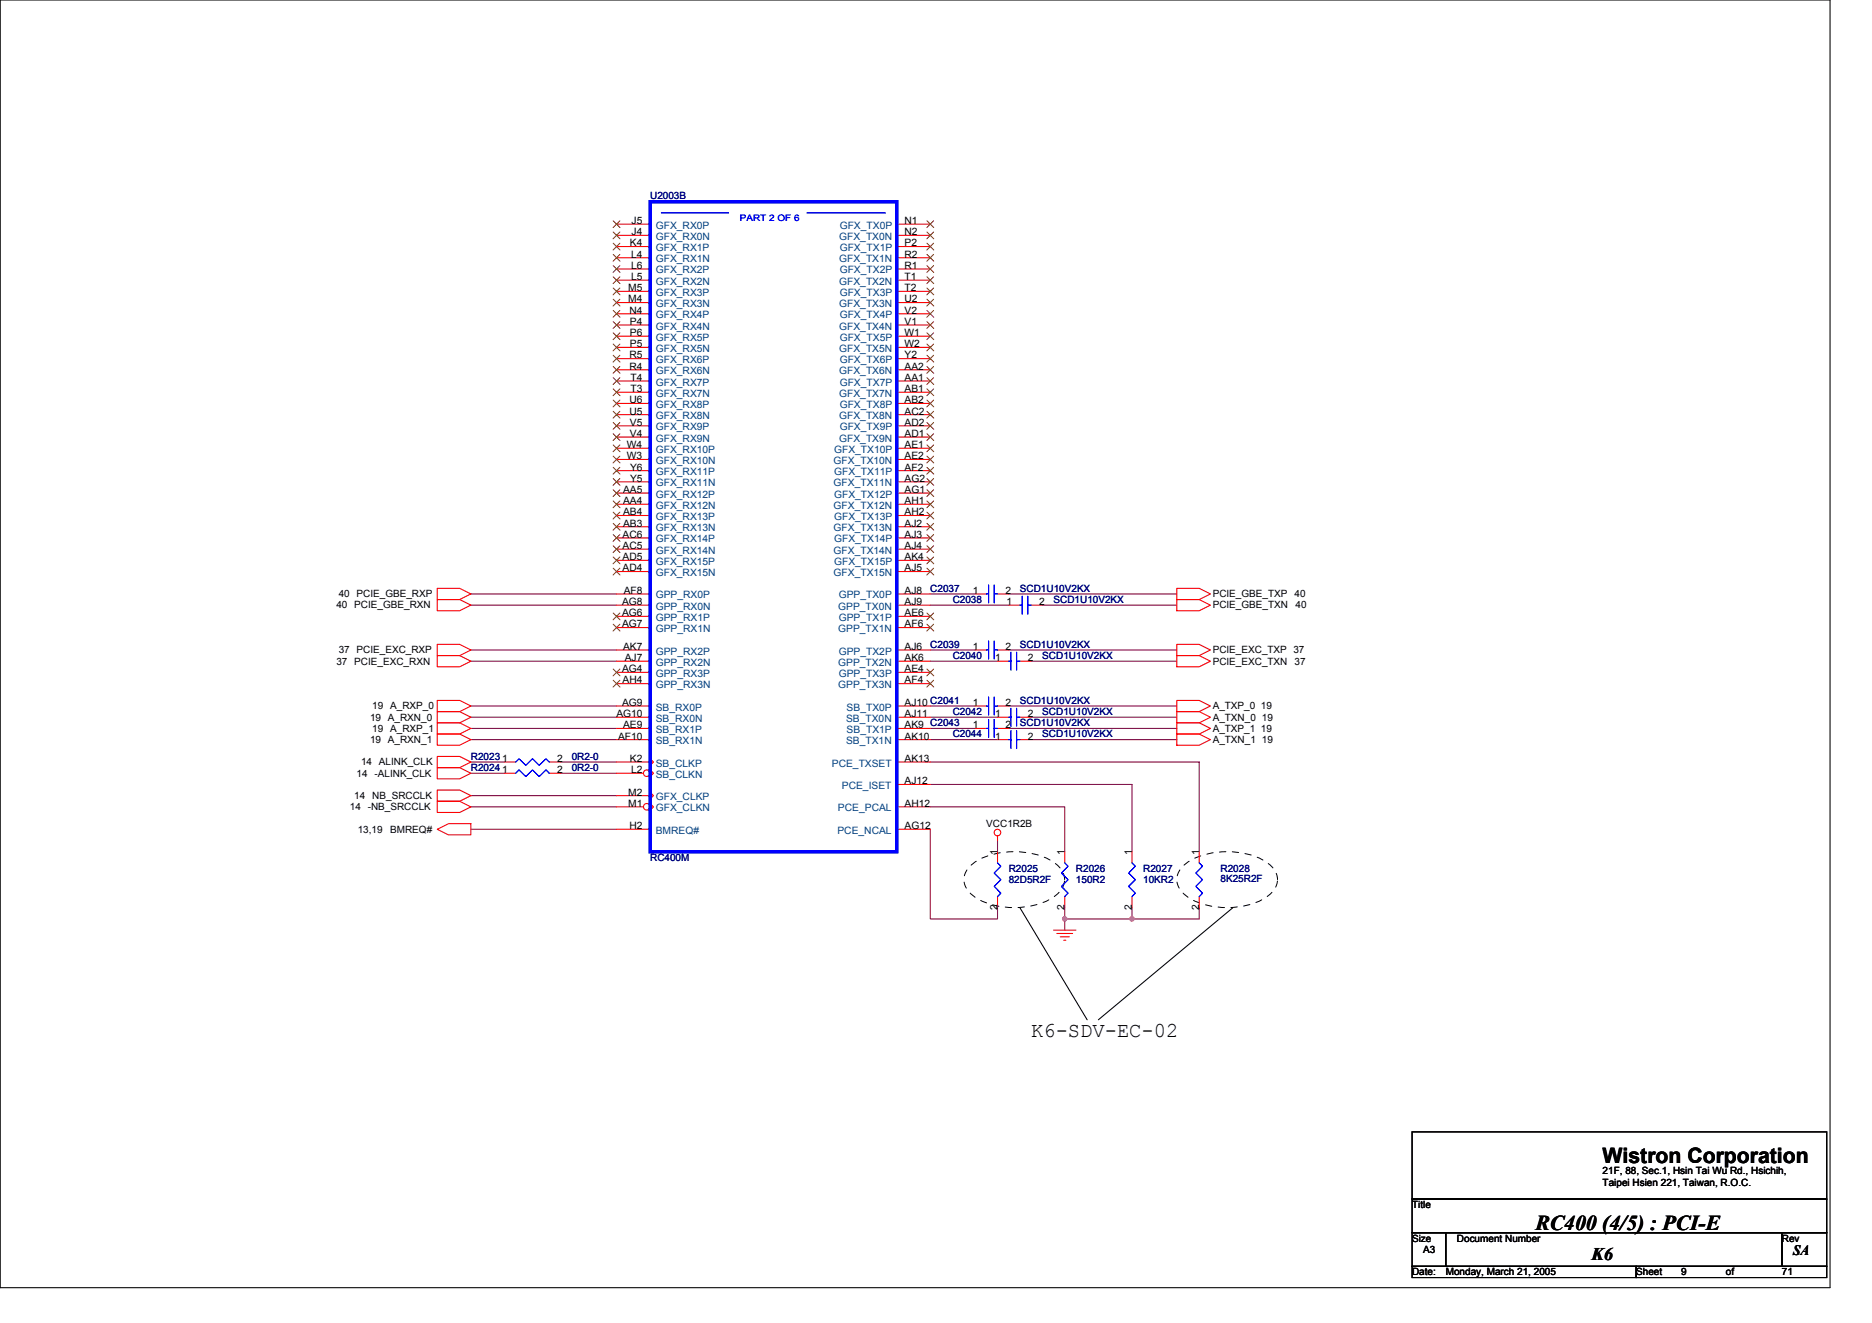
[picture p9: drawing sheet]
<svg xmlns="http://www.w3.org/2000/svg" width="297mm" height="210mm" viewBox="0 0 297 210" stroke-linecap="round" stroke-linejoin="round" font-family="sans-serif">
<path d="M0 0h290.4v204.3h-290.4zM161.8 144l10.7 17.8M195.6 144l-21.3 17.8M224.1 179.6h65.8v10.6h-65.8zM224.1 190.2h65.8v5.4h-65.8zM224.1 195.6h5.3v5.3h-5.3zM229.4 195.6h53.3v5.3h-53.3zM282.7 195.6h7.2v5.3h-7.2zM224.1 200.9h35.5v1.8h-35.5zM259.6 200.9h30.3v1.8h-30.3z" fill="none" stroke="#000" stroke-width=".17"/>
<g fill="none" stroke="#800040" stroke-width=".17">
<path d="M74.7 94.2h23.1M74.7 96h23.1M147.6 94.2h7.1M147.6 96h12.5M160.1 94.2h26.6M165.4 96h21.3M74.7 103.1h23.1M74.7 104.9h23.1M74.7 112h23.1M74.7 115.6h23.1M74.7 117.3h23.1M74.7 113.8h23.1"/>
<path d="M147.6 103.1h7.1M147.6 104.9h10.7M147.6 112h7.1M147.6 115.6h7.1M147.6 117.3h10.7M147.6 113.8h10.7M160.1 103.1h26.6M160.1 112h26.6M160.1 115.6h26.6M163.6 104.9h23.1M163.6 117.3h23.1M163.6 113.8h23.1"/>
<path d="M74.7 120.9h5.3M74.7 122.7h5.3M74.7 131.6h23.1M74.7 128h23.1M74.7 126.2h23.1M88.9 120.9h8.9M88.9 122.7h8.9M147.6 131.6v14.2h10.7v-1.8M147.6 128h21.3v7.1M147.6 120.9h42.7v14.2M147.6 124.5h32v10.6M158.3 133.3v1.8"/>
<path d="M168.9 144v1.8h10.7M168.9 145.8v1.8M179.6 144v1.8M190.3 144v1.8h-10.7"/>
</g>
<g fill="#f0f" stroke="#f0f" stroke-width=".17">
<circle cx="168.9" cy="145.8" r=".35"/>
<circle cx="179.6" cy="145.8" r=".35"/>
</g>
<g fill="none" stroke="#f00" stroke-width=".17">
<path d="M69.4 93.3h3.5l1.8 .9-1.8 .9h-3.5zM69.4 95.1h3.5l1.8 .9-1.8 .9h-3.5zM154.7 94.2h1.8M158.3 94.2h1.8M160.1 96h1.7M163.6 96h1.8M186.7 95.1h3.6l1.8 .9-1.8 .9h-3.6zM186.7 93.3h3.6l1.8 .9-1.8 .9h-3.6zM69.4 102.2h3.5l1.8 .9-1.8 .9h-3.5zM69.4 111.1h3.5l1.8 .9-1.8 .9h-3.5zM69.4 116.5h3.5l1.8 .8-1.8 .9h-3.5zM69.4 112.9h3.5l1.8 .9-1.8 .9h-3.5z"/>
<path d="M69.4 114.7h3.5l1.8 .9-1.8 .9h-3.5zM69.4 104h3.5l1.8 .9-1.8 .9h-3.5zM154.7 103.1h1.8M154.7 112h1.8M154.7 115.6h1.8M158.3 103.1h1.8M158.3 104.9h1.8M158.3 112h1.8M158.3 113.8h1.8M158.3 117.3h1.8M158.3 115.6h1.8M161.8 104.9h1.8"/>
<path d="M161.8 113.8h1.8M161.8 117.3h1.8M186.7 104h3.6l1.8 .9-1.8 .9h-3.6zM186.7 102.2h3.6l1.8 .9-1.8 .9h-3.6zM186.7 111.1h3.6l1.8 .9-1.8 .9h-3.6zM186.7 112.9h3.6l1.8 .9-1.8 .9h-3.6zM186.7 114.7h3.6l1.8 .9-1.8 .9h-3.6zM186.7 116.5h3.6l1.8 .8-1.8 .9h-3.6zM69.4 120h3.5l1.8 .9-1.8 .9h-3.5zM69.4 121.8h3.5l1.8 .9-1.8 .9h-3.5zM69.4 131.6l1.8-.9h3.5v1.8h-3.5zM69.4 125.3h3.5l1.8 .9-1.8 .9h-3.5z"/>
<path d="M69.4 127.1h3.5l1.8 .9-1.8 .9h-3.5zM80 120.9h1.8M80 122.7h1.8M87.2 120.9h1.7M87.2 122.7h1.7M97.8 120.9h5.4M103.2 120.4l.5 .5-.5 .5M103.2 122.2l.5 .5-.5 .5M158.3 132.6v.7M158.3 135.1v1.8M168.9 135.1v1.8M179.6 135.1v1.8"/>
<path d="M190.3 135.1v1.8M158.3 142.2v1.8M167.2 147.6h3.5M167.7 148.1h2.5M168.2 148.6h1.5M168.8 149.2h.3M168.9 142.2v1.8M179.6 142.2v1.8M190.3 142.2v1.8"/>
<circle cx="158.3" cy="132.1" r=".52"/>
</g>
<path d="M153.8 137.5a10.7 10.7 0 0 1 8.4-2.3 9.2 9.2 0 0 1 5.8 2.3 2.91 2.91 0 0 1-.6 4.7 12.3 12.3 0 0 1-12.9 0 2.95 2.95 0 0 1-.7-4.7zM187.6 137.5a10.7 10.7 0 0 1 8.4-2.3 9.2 9.2 0 0 1 5.8 2.3 2.91 2.91 0 0 1-.6 4.7 12.3 12.3 0 0 1-12.9 0 2.95 2.95 0 0 1-.7-4.7z" fill="none" stroke="#000" stroke-width=".16" stroke-dasharray="1 1 1 1 1 1 1 1"/>
<g fill="none" stroke="#00f" stroke-width=".17">
<path d="M156.5 94.2h.4M156.9 92.8v2.9M157.8 94.2h.5M157.8 92.8v2.9M161.8 96h.4M162.2 94.6v2.8M163.1 96h.5M163.1 94.6v2.8M156.5 103.1h.4M156.5 112h.4M156.5 115.6h.4M156.9 101.7v2.8"/>
<path d="M156.9 110.6v2.8M156.9 114.2v2.8M157.8 101.7v2.8M157.8 110.6v2.8M157.8 114.2v2.8M157.8 103.1h.5M157.8 112h.5M157.8 115.6h.5M160.1 104.9h.3M160.1 113.8h.3M160.1 117.3h.3M160.4 103.5v2.8"/>
<path d="M160.4 112.4v2.8M160.4 115.9v2.9M161.3 104.9h.5M161.3 103.5v2.8M161.3 112.4v2.8M161.3 115.9v2.9M161.3 113.8h.5M161.3 117.3h.5M81.8 120.9l.6-.5 1 1 1.1-1 1.1 1 1-1 .6 .5M81.8 122.7l.6-.5 1 1 1.1-1 1.1 1 1-1 .6 .5M158.3 136.9l.5 .5-1 1.1 1 1.1-1 1 1 1.1-.5 .5M168.9 136.9l.6 .5-1.1 1.1 1.1 1.1-1.1 1 1.1 1.1-.6 .5"/>
<path d="M179.6 136.9l.5 .5-1 1.1 1 1.1-1 1 1 1.1-.5 .5M190.3 136.9l.5 .5-1 1.1 1 1.1-1 1 1 1.1-.5 .5"/>
</g>
<circle cx="102.6" cy="122.7" r=".52" fill="#fff" stroke="#f00" stroke-width=".17"/>
<path d="M97.8 122.7h4.3M97.8 126.2h5.4M103.2 125.7l.5 .5-.5 .6M103.2 127.5l.5 .5-.5 .5" fill="none" stroke="#f00" stroke-width=".17"/>
<circle cx="102.6" cy="128" r=".52" fill="#fff" stroke="#f00" stroke-width=".17"/>
<g fill="none" stroke="#f00" stroke-width=".17">
<path d="M97.8 35.6h5.4M97.8 37.3h5.4M97.8 39.1h5.4M142.3 35.6h5.3M142.3 37.3h5.3M142.3 39.1h5.3M97.8 40.9h5.4M97.8 42.7h5.4M97.8 44.4h5.4M97.8 46.2h5.4M97.8 48h5.4M97.8 49.8h5.4"/>
<path d="M97.8 51.6h5.4M97.8 53.3h5.4M97.8 55.1h5.4M97.8 56.9h5.4M97.8 58.7h5.4M142.3 40.9h5.3M142.3 42.7h5.3M142.3 44.4h5.3M142.3 46.2h5.3M142.3 48h5.3M142.3 49.8h5.3M142.3 51.6h5.3"/>
<path d="M142.3 53.3h5.3M142.3 55.1h5.3M142.3 56.9h5.3M142.3 58.7h5.3M97.8 60.5h5.4M97.8 62.2h5.4M97.8 64h5.4M97.8 65.8h5.4M97.8 67.6h5.4M97.8 69.3h5.4M97.8 71.1h5.4M97.8 72.9h5.4"/>
<path d="M97.8 74.7h5.4M97.8 76.5h5.4M97.8 78.2h5.4M142.3 60.5h5.3M142.3 62.2h5.3M142.3 64h5.3M142.3 65.8h5.3M142.3 67.6h5.3M142.3 69.3h5.3M142.3 71.1h5.3M142.3 72.9h5.3M142.3 74.7h5.3"/>
<path d="M142.3 76.5h5.3M142.3 78.2h5.3M97.8 80h5.4M97.8 81.8h5.4M97.8 83.6h5.4M97.8 85.3h5.4M97.8 87.1h5.4M97.8 88.9h5.4M97.8 90.7h5.4M97.8 97.8h5.4M97.8 99.6h5.4M97.8 94.2h5.4"/>
<path d="M97.8 96h5.4M142.3 80h5.3M142.3 81.8h5.3M142.3 83.6h5.3M142.3 85.3h5.3M142.3 87.1h5.3M142.3 88.9h5.3M142.3 90.7h5.3M142.3 97.8h5.3M142.3 99.6h5.3M142.3 94.2h5.3M142.3 96h5.3"/>
<path d="M97.8 106.7h5.4M97.8 108.5h5.4M97.8 103.1h5.4M97.8 104.9h5.4M97.8 115.6h5.4M97.8 117.3h5.4M97.8 112h5.4M97.8 113.8h5.4M142.3 106.7h5.3M142.3 108.5h5.3M142.3 103.1h5.3M142.3 104.9h5.3"/>
<path d="M142.3 115.6h5.3M142.3 117.3h5.3M142.3 112h5.3M142.3 113.8h5.3M97.8 128h4.3M97.8 131.6h5.4M142.3 128h5.3M142.3 124.5h5.3M142.3 131.6h5.3M142.3 120.9h5.3"/>
</g>
<g fill="none" stroke="#804000" stroke-width=".16">
<path d="M97.3 35l1.1 1.1M97.3 36.8l1.1 1.1M97.3 38.6l1.1 1.1M98.4 35l-1.1 1.1M98.4 36.8l-1.1 1.1M98.4 38.6l-1.1 1.1M147.1 35l1.1 1.1M147.1 36.8l1.1 1.1M147.1 38.6l1.1 1.1M148.1 36.8l-1 1.1M148.1 38.6l-1 1.1M148.1 35l-1 1.1"/>
<path d="M97.3 40.4l1.1 1M97.3 42.1l1.1 1.1M97.3 43.9l1.1 1.1M97.3 45.7l1.1 1.1M97.3 47.5l1.1 1.1M97.3 49.3l1.1 1M97.3 51l1.1 1.1M97.3 52.8l1.1 1.1M97.3 54.6l1.1 1.1M97.3 56.4l1.1 1M97.3 58.1l1.1 1.1M97.3 59.9l1.1 1.1"/>
<path d="M98.4 40.4l-1.1 1M98.4 42.1l-1.1 1.1M98.4 43.9l-1.1 1.1M98.4 45.7l-1.1 1.1M98.4 47.5l-1.1 1.1M98.4 49.3l-1.1 1M98.4 51l-1.1 1.1M98.4 52.8l-1.1 1.1M98.4 54.6l-1.1 1.1M98.4 56.4l-1.1 1M98.4 58.1l-1.1 1.1M98.4 59.9l-1.1 1.1"/>
<path d="M147.1 40.4l1.1 1M147.1 42.1l1.1 1.1M147.1 43.9l1.1 1.1M147.1 45.7l1.1 1.1M147.1 47.5l1.1 1.1M147.1 49.3l1.1 1M147.1 51l1.1 1.1M147.1 52.8l1.1 1.1M147.1 54.6l1.1 1.1M147.1 56.4l1.1 1M147.1 58.1l1.1 1.1M147.1 59.9l1.1 1.1"/>
<path d="M148.1 40.4l-1 1M148.1 42.1l-1 1.1M148.1 43.9l-1 1.1M148.1 45.7l-1 1.1M148.1 47.5l-1 1.1M148.1 49.3l-1 1M148.1 51l-1 1.1M148.1 52.8l-1 1.1M148.1 54.6l-1 1.1M148.1 56.4l-1 1M148.1 58.1l-1 1.1M148.1 59.9l-1 1.1"/>
<path d="M97.3 61.7l1.1 1.1M97.3 63.5l1.1 1.1M97.3 65.3l1.1 1M97.3 67l1.1 1.1M97.3 68.8l1.1 1.1M97.3 70.6l1.1 1.1M97.3 72.4l1.1 1M97.3 74.1l1.1 1.1M97.3 75.9l1.1 1.1M97.3 77.7l1.1 1.1M97.3 79.5l1.1 1.1M98.4 61.7l-1.1 1.1"/>
<path d="M98.4 63.5l-1.1 1.1M98.4 65.3l-1.1 1M98.4 67l-1.1 1.1M98.4 68.8l-1.1 1.1M98.4 70.6l-1.1 1.1M98.4 72.4l-1.1 1M98.4 74.1l-1.1 1.1M98.4 75.9l-1.1 1.1M98.4 77.7l-1.1 1.1M98.4 79.5l-1.1 1.1M147.1 61.7l1.1 1.1M147.1 63.5l1.1 1.1"/>
<path d="M147.1 65.3l1.1 1M147.1 67l1.1 1.1M147.1 68.8l1.1 1.1M147.1 70.6l1.1 1.1M147.1 72.4l1.1 1M147.1 74.1l1.1 1.1M147.1 75.9l1.1 1.1M147.1 77.7l1.1 1.1M147.1 79.5l1.1 1.1M148.1 61.7l-1 1.1M148.1 63.5l-1 1.1M148.1 65.3l-1 1"/>
<path d="M148.1 67l-1 1.1M148.1 68.8l-1 1.1M148.1 70.6l-1 1.1M148.1 72.4l-1 1M148.1 74.1l-1 1.1M148.1 75.9l-1 1.1M148.1 77.7l-1 1.1M148.1 79.5l-1 1.1M97.3 81.3l1.1 1M97.3 83l1.1 1.1M97.3 84.8l1.1 1.1M97.3 86.6l1.1 1.1"/>
<path d="M97.3 88.4l1.1 1.1M97.3 90.1l1.1 1.1M97.3 97.3l1.1 1M97.3 99l1.1 1.1M98.4 81.3l-1.1 1M98.4 83l-1.1 1.1M98.4 84.8l-1.1 1.1M98.4 86.6l-1.1 1.1M98.4 88.4l-1.1 1.1M98.4 90.1l-1.1 1.1M98.4 97.3l-1.1 1M98.4 99l-1.1 1.1"/>
<path d="M147.1 81.3l1.1 1M147.1 83l1.1 1.1M147.1 84.8l1.1 1.1M147.1 86.6l1.1 1.1M147.1 88.4l1.1 1.1M147.1 90.1l1.1 1.1M147.1 97.3l1.1 1M147.1 99l1.1 1.1M148.1 81.3l-1 1M148.1 83l-1 1.1M148.1 84.8l-1 1.1M148.1 86.6l-1 1.1"/>
<path d="M148.1 88.4l-1 1.1M148.1 90.1l-1 1.1M148.1 97.3l-1 1M148.1 99l-1 1.1M97.3 106.2l1.1 1M97.3 107.9l1.1 1.1M98.4 107.9l-1.1 1.1M98.4 106.2l-1.1 1M147.1 106.2l1.1 1M147.1 107.9l1.1 1.1M148.1 106.2l-1 1M148.1 107.9l-1 1.1"/>
</g>
<path d="M104.9 33.8h10.7M128.1 33.8h12.4" fill="none" stroke="#00f" stroke-width=".17"/>
<path d="M103.2 32h39.1v103.1h-39.1z" fill="none" stroke="#00f" stroke-width=".53"/>
<g fill="#f0f" stroke="#f0f" stroke-width=".17">
<circle cx="168.9" cy="145.8" r=".35"/>
<circle cx="179.6" cy="145.8" r=".35"/>
</g>
<g font-size="3.4">
<text x="163.6" y="164.5">K6-SDV-EC-02</text>
<text x="254.3" y="184.5">Wistron Corporation</text>
<text x="243.6" y="195.1">RC400 (4/5) : PCI-E</text>
</g>
<text font-size="2.8" x="252.5" y="199.9">K6</text>
<text font-size="2.3" x="284.5" y="199.1">SA</text>
<g font-size="1.6">
<text x="100.2" y="35.5">J5</text>
<text x="143.5" y="35.5">N1</text>
<text x="99.9" y="39.1">K4</text>
<text x="100.1" y="40.9">L4</text>
<text x="100.2" y="37.3">J4</text>
<text x="143.5" y="37.3">N2</text>
<text x="143.5" y="40.9">R2</text>
<text x="143.5" y="39.1">P2</text>
<text x="99.7" y="46.2">M5</text>
<text x="99.7" y="48">M4</text>
<text x="100.1" y="42.7">L6</text>
<text x="100.1" y="44.4">L5</text>
<text x="143.5" y="44.4">T1</text>
<text x="143.5" y="48">U2</text>
<text x="143.5" y="42.7">R1</text>
<text x="143.5" y="46.2">T2</text>
<text x="99.9" y="49.8">N4</text>
<text x="99.9" y="51.5">P4</text>
<text x="99.9" y="53.3">P6</text>
<text x="143.5" y="51.5">V1</text>
<text x="143.5" y="49.8">V2</text>
<text x="143.5" y="53.3">W1</text>
<text x="99.9" y="56.9">R5</text>
<text x="99.9" y="58.7">R4</text>
<text x="99.9" y="55.1">P5</text>
<text x="143.5" y="55.1">W2</text>
<text x="143.5" y="58.7">AA2</text>
<text x="143.5" y="56.9">Y2</text>
<text x="99.9" y="64">U6</text>
<text x="99.9" y="65.8">U5</text>
<text x="100" y="60.4">T4</text>
<text x="100" y="62.2">T3</text>
<text x="143.5" y="62.2">AB1</text>
<text x="143.5" y="65.8">AC2</text>
<text x="143.5" y="60.4">AA1</text>
<text x="143.5" y="64">AB2</text>
<text x="99.4" y="71.1">W4</text>
<text x="99.9" y="67.5">V5</text>
<text x="99.9" y="69.3">V4</text>
<text x="143.5" y="69.3">AD1</text>
<text x="143.5" y="67.5">AD2</text>
<text x="143.5" y="71.1">AE1</text>
<text x="99.4" y="72.9">W3</text>
<text x="100" y="74.7">Y6</text>
<text x="100" y="76.4">Y5</text>
<text x="143.5" y="72.9">AE2</text>
<text x="143.5" y="76.4">AG2</text>
<text x="143.5" y="74.7">AF2</text>
<text x="98.9" y="78.2">AA5</text>
<text x="98.9" y="80">AA4</text>
<text x="98.9" y="81.8">AB4</text>
<text x="98.9" y="83.5">AB3</text>
<text x="143.5" y="80">AH1</text>
<text x="143.5" y="83.5">AJ2</text>
<text x="143.5" y="78.2">AG1</text>
<text x="143.5" y="81.8">AH2</text>
<text x="98.8" y="85.3">AC6</text>
<text x="98.8" y="87.1">AC5</text>
<text x="98.8" y="88.9">AD5</text>
<text x="143.5" y="87.1">AJ4</text>
<text x="143.5" y="85.3">AJ3</text>
<text x="143.5" y="88.9">AK4</text>
<text x="53.7" y="94.8">40 PCIE_GBE_RXP</text>
<text x="98.7" y="96">AG8</text>
<text x="98.8" y="90.7">AD4</text>
<text x="99" y="94.2">AF8</text>
<text x="143.5" y="90.7">AJ5</text>
<text x="143.5" y="96">AJ9</text>
<text x="143.5" y="94.2">AJ8</text>
<text x="154.4" y="94.2">1</text>
<text x="159.5" y="94.2">2</text>
<text x="159.7" y="96">1</text>
<text x="164.9" y="96">2</text>
<text x="192.4" y="94.8">PCIE_GBE_TXP 40</text>
<text x="53.4" y="96.5">40 PCIE_GBE_RXN</text>
<text x="98.7" y="97.8">AG6</text>
<text x="98.7" y="99.5">AG7</text>
<text x="143.5" y="99.5">AF6</text>
<text x="143.5" y="97.8">AE6</text>
<text x="192.4" y="96.5">PCIE_GBE_TXN</text>
<text x="205.6" y="96.5">40</text>
<text x="53.4" y="105.4">37 PCIE_EXC_RXN</text>
<text x="53.7" y="103.7">37 PCIE_EXC_RXP</text>
<text x="98.7" y="106.7">AG4</text>
<text x="98.9" y="103.1">AK7</text>
<text x="99.1" y="104.9">AJ7</text>
<text x="143.5" y="104.9">AK6</text>
<text x="143.5" y="106.7">AE4</text>
<text x="143.5" y="103.1">AJ6</text>
<text x="154.4" y="103.1">1</text>
<text x="157.9" y="104.9">1</text>
<text x="159.5" y="103.1">2</text>
<text x="163.1" y="104.9">2</text>
<text x="192.4" y="105.4">PCIE_EXC_TXN 37</text>
<text x="192.4" y="103.7">PCIE_EXC_TXP 37</text>
<text x="59.1" y="112.5">19 A_RXP_0</text>
<text x="97.8" y="113.8">AG10</text>
<text x="98.7" y="112">AG9</text>
<text x="98.8" y="108.4">AH4</text>
<text x="143.5" y="108.4">AF4</text>
<text x="143.5" y="113.8">AJ11</text>
<text x="143.5" y="112">AJ10 C2041</text>
<text x="154.4" y="112">1</text>
<text x="157.9" y="113.8">1</text>
<text x="159.5" y="112">2</text>
<text x="163.1" y="113.8">2</text>
<text x="192.4" y="112.5">A_TXP_0 19</text>
<text x="58.7" y="117.9">19 A_RXN_1</text>
<text x="58.7" y="114.3">19 A_RXN_0</text>
<text x="59.1" y="116.1">19 A_RXP_1</text>
<text x="98.1" y="117.3">AF10</text>
<text x="98.9" y="115.5">AE9</text>
<text x="143.5" y="117.3">AK10</text>
<text x="143.5" y="115.5">AK9 C2043</text>
<text x="154.4" y="115.5">1</text>
<text x="157.9" y="117.3">1</text>
<text x="159.5" y="115.5">2</text>
<text x="163.1" y="117.3">2</text>
<text x="192.4" y="114.3">A_TXN_0 19</text>
<text x="192.4" y="116.1">A_TXP_1 19</text>
<text x="192.4" y="117.9">A_TXN_1 19</text>
<text x="56.6" y="123.2">14 -ALINK_CLK</text>
<text x="57.3" y="121.4">14 ALINK_CLK</text>
<text x="79.7" y="120.9">1</text>
<text x="79.7" y="122.7">1</text>
<text x="88.4" y="120.9">2</text>
<text x="88.4" y="122.7">2</text>
<text x="99.9" y="120.9">K2</text>
<text x="100.1" y="122.7">L2</text>
<text x="143.5" y="120.9">AK13</text>
<text x="143.5" y="124.4">AJ12</text>
<text x="55.5" y="128.5">14 -NB_SRCCLK</text>
<text x="56.2" y="126.8">14 NB_SRCCLK</text>
<text x="99.7" y="126.2">M2</text>
<text x="99.7" y="128">M1</text>
<text x="99.9" y="131.6">H2</text>
<text x="143.5" y="131.6">AG12</text>
<text x="143.5" y="128">AH12</text>
<text x="156.5" y="131.2">VCC1R2B</text>
<text x="56.8" y="132.1">13,19</text>
<text x="61.9" y="132.1">BMREQ#</text>
<text x="158.3" y="135.7" transform="rotate(-90 158.3 135.7)">1</text>
<text x="168.9" y="135.7" transform="rotate(-90 168.9 135.7)">1</text>
<text x="179.6" y="135.7" transform="rotate(-90 179.6 135.7)">1</text>
<text x="190.3" y="135.7" transform="rotate(-90 190.3 135.7)">1</text>
<text x="158.3" y="144.4" transform="rotate(-90 158.3 144.4)">2</text>
<text x="168.9" y="144.4" transform="rotate(-90 168.9 144.4)">2</text>
<text x="179.6" y="144.4" transform="rotate(-90 179.6 144.4)">2</text>
<text x="190.3" y="144.4" transform="rotate(-90 190.3 144.4)">2</text>
<text x="224.1" y="191.7">Title</text>
<text x="254.3" y="186.3">21F, 88, Sec.1, Hsin Tai Wu Rd., Hsichih,</text>
<text x="254.3" y="188.1">Taipei Hsien 221, Taiwan, R.O.C.</text>
<text x="224.1" y="197">Size</text>
<text x="231.2" y="197">Document Number</text>
<text x="282.7" y="197">Rev</text>
<text x="224.1" y="202.3">Date:</text>
<text x="225.8" y="198.8">A3</text>
<text x="229.4" y="202.3">Monday, March 21, 2005</text>
<text x="259.6" y="202.3">Sheet</text>
<text x="266.7" y="202.3">9</text>
<text x="273.9" y="202.3">of</text>
<text x="282.7" y="202.3">71</text>
</g>
<g font-size="1.6" fill="#000080">
<text x="103.2" y="31.6">U2003B</text>
<text x="147.6" y="93.9">C2037</text>
<text x="151.2" y="95.7">C2038</text>
<text x="161.8" y="93.9">SCD1U10V2KX</text>
<text x="167.2" y="95.7">SCD1U10V2KX</text>
<text x="147.6" y="102.8">C2039</text>
<text x="151.2" y="104.5">C2040</text>
<text x="161.8" y="102.8">SCD1U10V2KX</text>
<text x="165.4" y="104.5">SCD1U10V2KX</text>
<text x="151.2" y="113.4">C2042</text>
<text x="161.8" y="111.7">SCD1U10V2KX</text>
<text x="165.4" y="113.4">SCD1U10V2KX</text>
<text x="151.2" y="117">C2044</text>
<text x="161.8" y="115.2">SCD1U10V2KX</text>
<text x="165.4" y="117">SCD1U10V2KX</text>
<text x="74.7" y="120.5">R2023</text>
<text x="74.7" y="122.3">R2024</text>
<text x="90.7" y="120.5">0R2-0</text>
<text x="90.7" y="122.3">0R2-0</text>
<text x="103.2" y="136.5">RC400M</text>
<text x="160.1" y="138.3">R2025</text>
<text x="160.1" y="140.1">82D5R2F</text>
<text x="170.7" y="138.3">R2026</text>
<text x="170.7" y="140.1">150R2</text>
<text x="181.4" y="138.3">R2027</text>
<text x="181.4" y="140.1">10KR2</text>
<text x="193.7" y="138.3">R2028</text>
<text x="193.7" y="139.9">8K25R2F</text>
</g>
<g font-size="1.6" fill="#004080">
<text x="104.1" y="36.3">GFX_RX0P</text>
<text x="104.1" y="38.1">GFX_RX0N</text>
<text x="104.1" y="39.8">GFX_RX1P</text>
<text x="104.1" y="41.6">GFX_RX1N</text>
<text x="133.2" y="38.1">GFX_TX0N</text>
<text x="133.2" y="41.6">GFX_TX1N</text>
<text x="133.2" y="36.3">GFX_TX0P</text>
<text x="133.2" y="39.8">GFX_TX1P</text>
<text x="104.1" y="43.4">GFX_RX2P</text>
<text x="104.1" y="45.2">GFX_RX2N</text>
<text x="104.1" y="46.9">GFX_RX3P</text>
<text x="133.2" y="45.2">GFX_TX2N</text>
<text x="133.2" y="43.4">GFX_TX2P</text>
<text x="133.2" y="46.9">GFX_TX3P</text>
<text x="104.1" y="48.7">GFX_RX3N</text>
<text x="104.1" y="50.5">GFX_RX4P</text>
<text x="104.1" y="52.3">GFX_RX4N</text>
<text x="133.2" y="48.7">GFX_TX3N</text>
<text x="133.2" y="52.3">GFX_TX4N</text>
<text x="133.2" y="50.5">GFX_TX4P</text>
<text x="104.1" y="54.1">GFX_RX5P</text>
<text x="104.1" y="55.8">GFX_RX5N</text>
<text x="104.1" y="57.6">GFX_RX6P</text>
<text x="104.1" y="59.4">GFX_RX6N</text>
<text x="133.2" y="55.8">GFX_TX5N</text>
<text x="133.2" y="59.4">GFX_TX6N</text>
<text x="133.2" y="54.1">GFX_TX5P</text>
<text x="133.2" y="57.6">GFX_TX6P</text>
<text x="104.1" y="61.2">GFX_RX7P</text>
<text x="104.1" y="62.9">GFX_RX7N</text>
<text x="104.1" y="64.7">GFX_RX8P</text>
<text x="133.2" y="62.9">GFX_TX7N</text>
<text x="133.2" y="61.2">GFX_TX7P</text>
<text x="133.2" y="64.7">GFX_TX8P</text>
<text x="104.1" y="66.5">GFX_RX8N</text>
<text x="104.1" y="68.3">GFX_RX9P</text>
<text x="104.1" y="70.1">GFX_RX9N</text>
<text x="104.1" y="71.8">GFX_RX10P</text>
<text x="132.4" y="71.8">GFX_TX10P</text>
<text x="133.2" y="66.5">GFX_TX8N</text>
<text x="133.2" y="70.1">GFX_TX9N</text>
<text x="133.2" y="68.3">GFX_TX9P</text>
<text x="104.1" y="73.6">GFX_RX10N</text>
<text x="104.1" y="75.4">GFX_RX11P</text>
<text x="104.1" y="77.2">GFX_RX11N</text>
<text x="132.3" y="73.6">GFX_TX10N</text>
<text x="132.3" y="77.2">GFX_TX11N</text>
<text x="132.4" y="75.4">GFX_TX11P</text>
<text x="104.1" y="79">GFX_RX12P</text>
<text x="104.1" y="80.7">GFX_RX12N</text>
<text x="104.1" y="82.5">GFX_RX13P</text>
<text x="132.3" y="80.7">GFX_TX12N</text>
<text x="132.4" y="79">GFX_TX12P</text>
<text x="132.4" y="82.5">GFX_TX13P</text>
<text x="104.1" y="84.3">GFX_RX13N</text>
<text x="104.1" y="86.1">GFX_RX14P</text>
<text x="104.1" y="87.8">GFX_RX14N</text>
<text x="104.1" y="89.6">GFX_RX15P</text>
<text x="132.3" y="84.3">GFX_TX13N</text>
<text x="132.3" y="87.8">GFX_TX14N</text>
<text x="132.4" y="86.1">GFX_TX14P</text>
<text x="132.4" y="89.6">GFX_TX15P</text>
<text x="104.1" y="91.4">GFX_RX15N</text>
<text x="104.1" y="95">GPP_RX0P</text>
<text x="132.3" y="91.4">GFX_TX15N</text>
<text x="133.1" y="95">GPP_TX0P</text>
<text x="104.1" y="98.5">GPP_RX1P</text>
<text x="104.1" y="100.3">GPP_RX1N</text>
<text x="104.1" y="96.7">GPP_RX0N</text>
<text x="133" y="100.3">GPP_TX1N</text>
<text x="133" y="96.7">GPP_TX0N</text>
<text x="133.1" y="98.5">GPP_TX1P</text>
<text x="104.1" y="107.4">GPP_RX3P</text>
<text x="104.1" y="103.8">GPP_RX2P</text>
<text x="104.1" y="105.6">GPP_RX2N</text>
<text x="133" y="105.6">GPP_TX2N</text>
<text x="133.1" y="107.4">GPP_TX3P</text>
<text x="133.1" y="103.8">GPP_TX2P</text>
<text x="104.1" y="109.2">GPP_RX3N</text>
<text x="104.1" y="112.7">SB_RX0P</text>
<text x="133" y="109.2">GPP_TX3N</text>
<text x="134.3" y="112.7">SB_TX0P</text>
<text x="104.1" y="116.3">SB_RX1P</text>
<text x="104.1" y="118.1">SB_RX1N</text>
<text x="104.1" y="114.5">SB_RX0N</text>
<text x="134.3" y="118.1">SB_TX1N</text>
<text x="134.3" y="114.5">SB_TX0N</text>
<text x="134.3" y="116.3">SB_TX1P</text>
<text x="104.1" y="121.6">SB_CLKP</text>
<text x="104.1" y="123.4">SB_CLKN</text>
<text x="132" y="121.6">PCE_TXSET</text>
<text x="133.6" y="125.2">PCE_ISET</text>
<text x="104.1" y="127">GFX_CLKP</text>
<text x="104.1" y="128.7">GFX_CLKN</text>
<text x="133" y="128.7">PCE_PCAL</text>
<text x="104.1" y="132.3">BMREQ#</text>
<text x="132.9" y="132.3">PCE_NCAL</text>
</g>
<text font-size="1.4" fill="#00f" x="117.4" y="35.1">PART 2 OF 6</text>
</svg>
